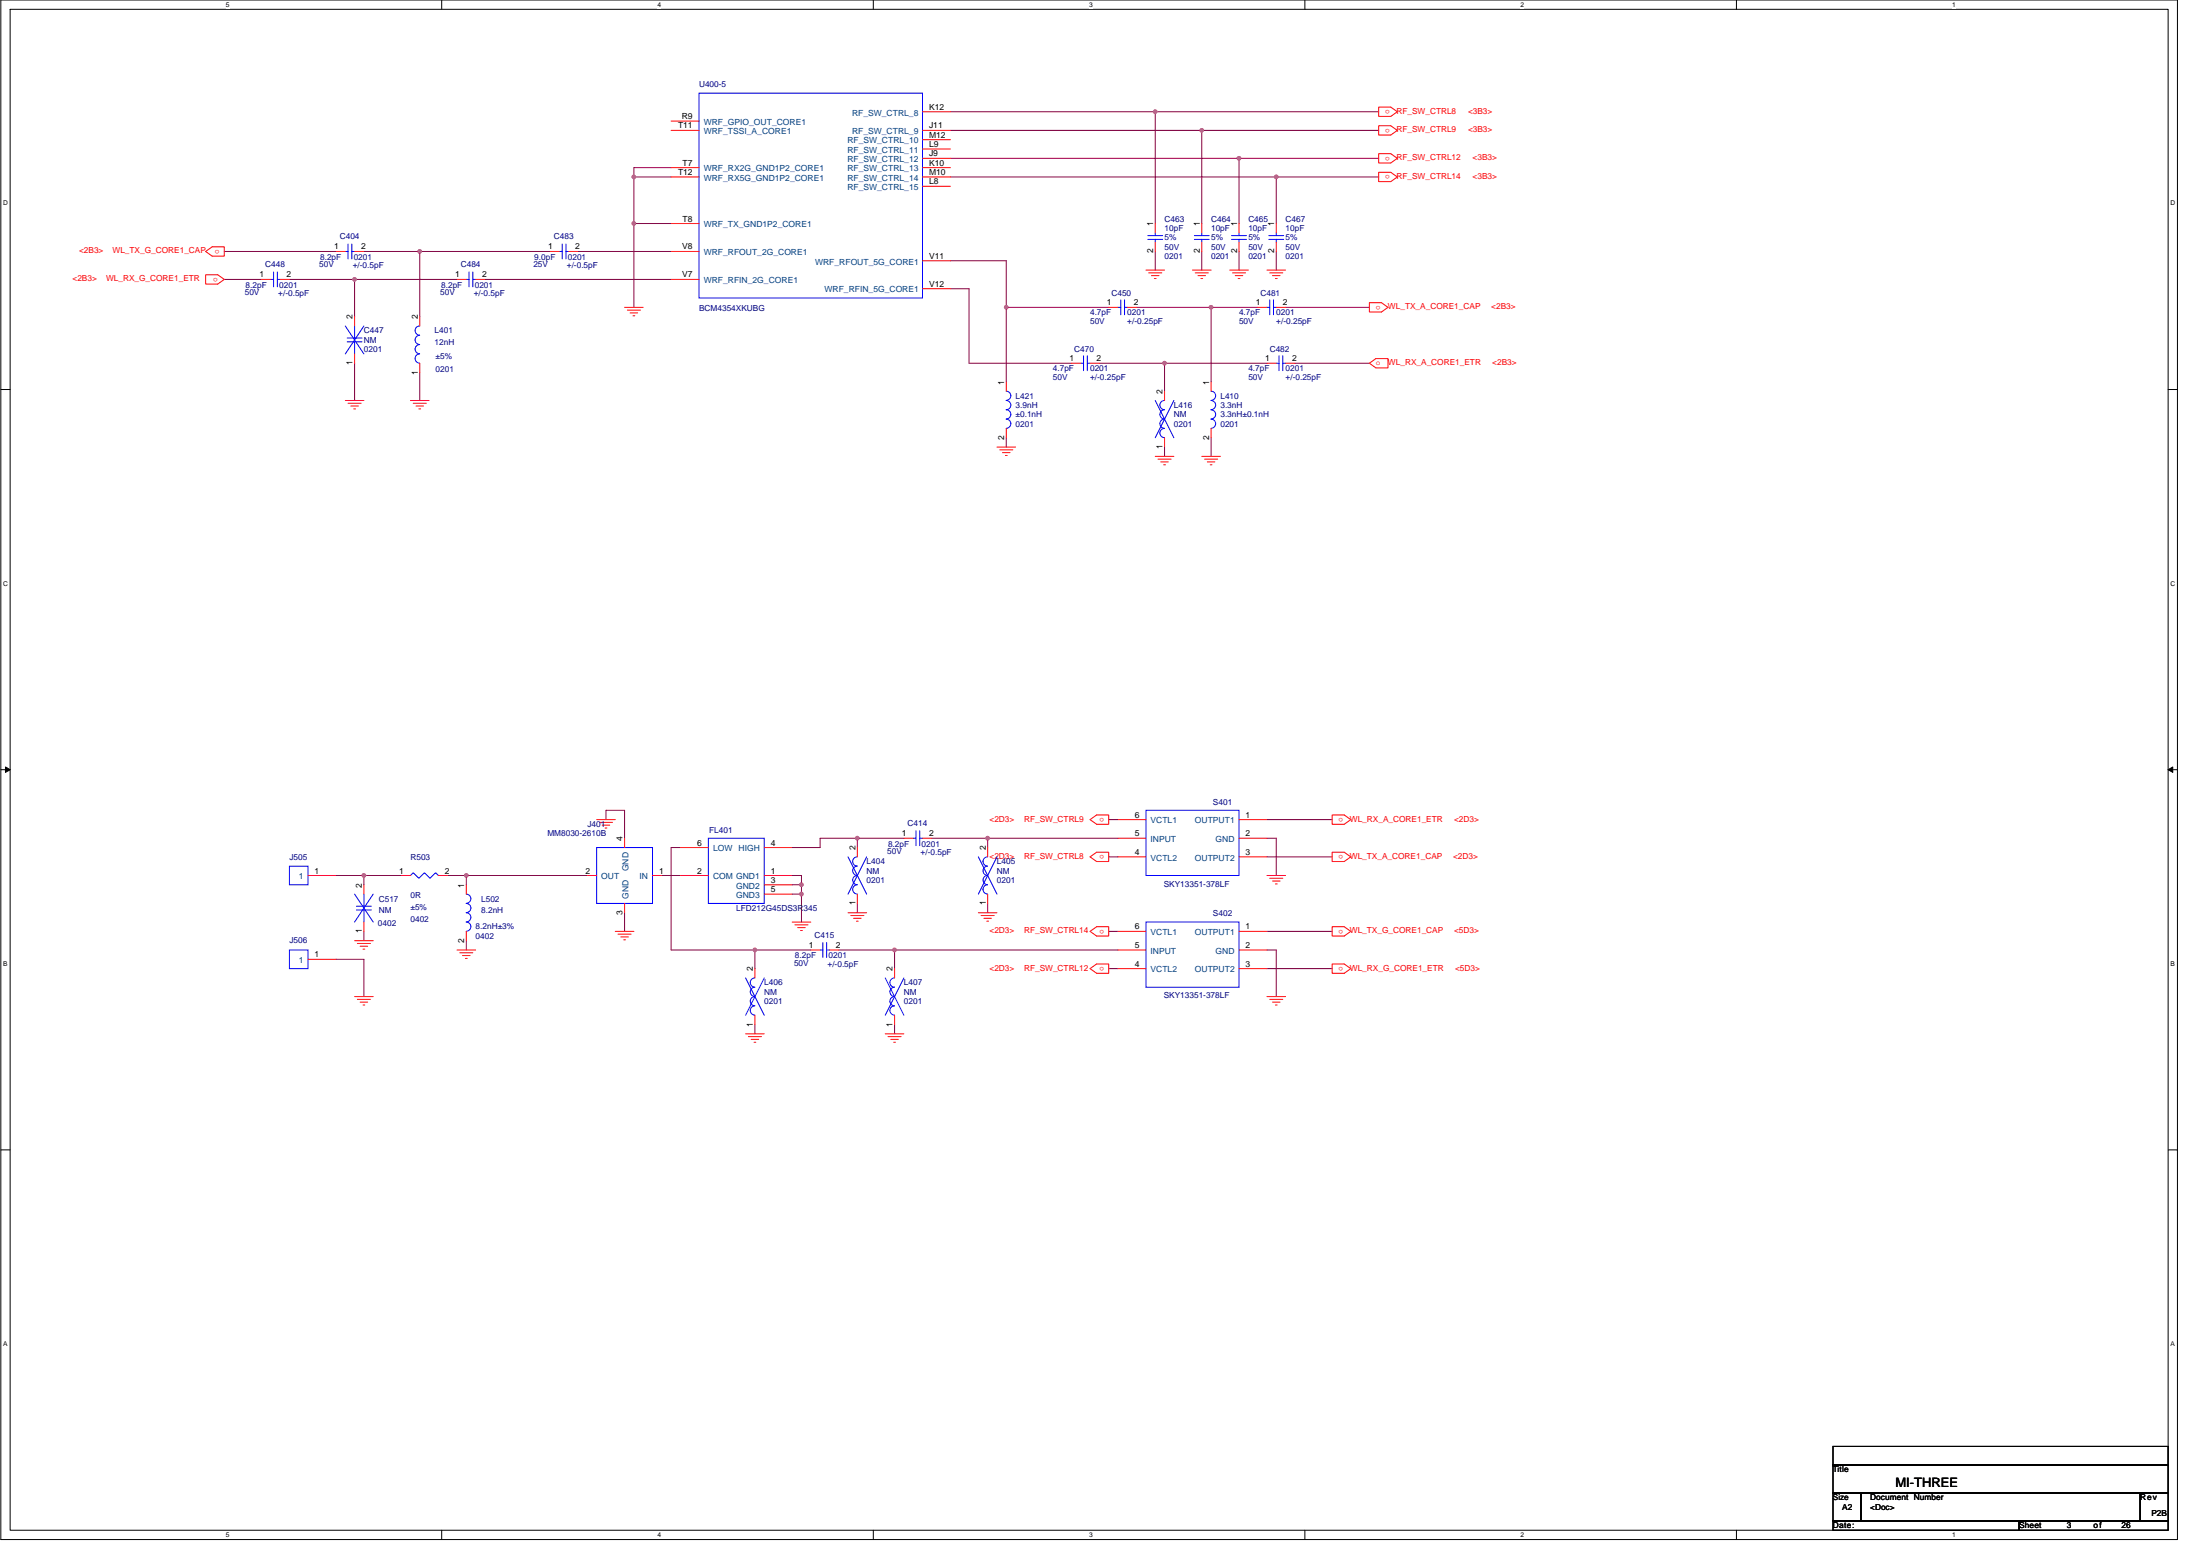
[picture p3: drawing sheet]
<svg xmlns="http://www.w3.org/2000/svg" width="420mm" height="297mm" viewBox="0 0 420 297" stroke-linecap="round" stroke-linejoin="round" font-family="sans-serif">
<path d="M.2 0h415.7v293.9h-415.7zM1.9 1.8h412.2v290.3h-412.2z" fill="none" stroke="#000" stroke-width=".19"/>
<g fill="#fff">
<path d="M43.1 .2h.7v1.4h-.7z"/>
<path d="M43.1 292.3h.7v1.4h-.7z"/>
</g>
<path d="M84.4 0v1.8M84.4 292.1v1.8" fill="none" stroke="#000" stroke-width=".19"/>
<g fill="#fff">
<path d="M125.6 .2h.7v1.4h-.7z"/>
<path d="M125.6 292.3h.7v1.4h-.7z"/>
</g>
<path d="M166.8 0v1.8M166.8 292.1v1.8" fill="none" stroke="#000" stroke-width=".19"/>
<g fill="#fff">
<path d="M208 .2h.7v1.4h-.7z"/>
<path d="M208 292.3h.7v1.4h-.7z"/>
</g>
<path d="M249.2 0v1.8M249.2 292.1v1.8" fill="none" stroke="#000" stroke-width=".19"/>
<g fill="#fff">
<path d="M290.4 .2h.7v1.4h-.7z"/>
<path d="M290.4 292.3h.7v1.4h-.7z"/>
</g>
<path d="M331.6 0v1.8M331.6 292.1v1.8" fill="none" stroke="#000" stroke-width=".19"/>
<g fill="#fff">
<path d="M372.8 .2h.7v1.4h-.7z"/>
<path d="M372.8 292.3h.7v1.4h-.7z"/>
<path d="M.6 38.1h.9v1.4h-.9z"/>
<path d="M414.5 38.1h.9v1.4h-.9z"/>
<path d="M.6 110.6h.9v1.5h-.9z"/>
<path d="M414.5 110.6h.9v1.5h-.9z"/>
</g>
<path d="M.2 74.4h1.7M414.1 74.4h1.8" fill="none" stroke="#000" stroke-width=".19"/>
<g fill="#fff">
<path d="M.6 183.2h.8v1.4h-.8z"/>
<path d="M414.5 183.2h.9v1.4h-.9z"/>
</g>
<path d="M.2 146.9h1.7M414.1 146.9h1.8" fill="none" stroke="#000" stroke-width=".19"/>
<path d="M1 146.4l.9 .5-.9 .5zM414.1 146.9l.9-.5v1z" fill="#000" stroke="#000" stroke-width=".19"/>
<g fill="#fff">
<path d="M.6 255.8h.8v1.4h-.8z"/>
<path d="M414.5 255.8h.9v1.4h-.9z"/>
</g>
<path d="M.2 219.5h1.7M414.1 219.5h1.8M350.1 276.1h64v3.6h-64zM350.1 279.7h64v5.3h-64zM350.1 285h5.3v5.3h-5.3zM350.1 290.3h35.5v1.8h-35.5zM355.4 285h53.3v5.3h-53.3zM385.6 290.3h28.5v1.8h-28.5zM408.7 285h5.4v5.3h-5.4z" fill="none" stroke="#000" stroke-width=".19"/>
<g fill="none" stroke="#800040" stroke-width=".19">
<path d="M121.1 33.8v8.9M121.1 33.8h7.1M128.2 32h-7.1v1.8M181.5 21.3h39.1M181.5 24.9h48M181.5 33.8h62.2M181.5 30.2h55.1M229.5 24.9h33.8M229.5 24.9v17.8M236.6 30.2h26.7M236.6 30.2v12.5M243.7 33.8v8.9"/>
<path d="M243.7 33.8h19.6M263.3 21.3h-42.7v21.4M42.8 53.3h7.1M42.8 48h21.4M55.3 53.3h12.4M67.7 53.3h19.6M67.7 53.3v7.2M69.5 48h10.7M80.2 48h24.9M80.2 48v12.5M92.6 53.3h35.6M110.4 48h17.8"/>
<path d="M128.2 42.7h-7.1v16M181.5 49.8h10.7v8.9M181.5 55.1h3.6v14.2h19.5M192.2 58.7h19.5M192.2 58.7v14.2M217.1 58.7h14.2M220.6 48v3.6M229.5 48v3.6M236.6 48v3.6M240.2 58.7h-8.9v14.2M243.7 48v3.6M245.5 58.7h16"/>
<path d="M67.7 69.3v7.2M80.2 71.1v5.4M210 69.3h12.4M222.4 69.3h19.6M222.4 69.3v5.4M247.3 69.3h14.2M192.2 83.6v1.7M222.4 85.3v1.8M231.3 83.6v3.5M115.7 156.5v-1.8h3.6v5.3M211.7 156.5h1.8M242 156.5h12.4"/>
<path d="M64.2 167.1h5.3M69.5 177.8v1.8M69.5 167.1v1.8M69.5 167.1h7.1M85.5 167.1h3.6M89.1 167.1h23.1M89.1 167.1v1.8M89.1 179.6v1.8M119.3 174.2v3.6M126.4 167.1h3.6M130 161.8h-1.8v19.6h16M151.3 167.1h1.8v1.8"/>
<path d="M151.3 168.9h1.8M151.3 170.7h1.8M153.1 168.9v1.8M153.1 170.7v5.3M163.7 160h-7.1v1.8h-5.3M163.7 160v1.8M163.7 172.5v1.7M163.7 160h8.9M178 160h10.6M188.6 160v1.8M188.6 172.5v1.7M188.6 160h24.9"/>
<path d="M211.7 163.6h1.8M211.7 177.8h1.8M242 163.6h12.4M242 177.8h12.4M242 160h1.7v7.1M64.2 183.1h5.3v7.1M144.2 181.4v3.5M144.2 195.6v1.8M144.2 181.4h10.6M160.2 181.4h10.6M170.8 195.6v1.8M211.7 184.9h1.8"/>
<path d="M213.5 181.4h-42.7v3.5M242 184.9h12.4M242 181.4h1.7v8.8"/>
</g>
<g fill="#f0f" stroke="#f0f" stroke-width=".19">
<circle cx="80.2" cy="48" r=".35"/>
<circle cx="192.2" cy="58.7" r=".35"/>
<circle cx="222.4" cy="69.3" r=".35"/>
<circle cx="121" cy="42.7" r=".35"/>
<circle cx="121" cy="33.8" r=".35"/>
<circle cx="67.7" cy="53.3" r=".35"/>
<circle cx="144.2" cy="181.3" r=".35"/>
<circle cx="163.7" cy="160" r=".35"/>
<circle cx="153.1" cy="168.9" r=".35"/>
<circle cx="153.1" cy="170.7" r=".35"/>
<circle cx="220.6" cy="21.3" r=".35"/>
<circle cx="229.5" cy="24.9" r=".35"/>
<circle cx="243.7" cy="33.8" r=".35"/>
<circle cx="236.6" cy="30.2" r=".35"/>
<circle cx="231.3" cy="58.7" r=".35"/>
<circle cx="170.8" cy="181.3" r=".35"/>
<circle cx="188.6" cy="160" r=".35"/>
<circle cx="89" cy="167.1" r=".35"/>
<circle cx="69.5" cy="167.1" r=".35"/>
</g>
<g fill="none" stroke="#f00" stroke-width=".19">
<path d="M128.2 23.1h5.3M128.2 24.9h5.3M128.2 32h5.3M128.2 33.8h5.3M176.2 21.3h5.3M176.2 24.9h5.3M176.2 26.7h5.3M176.2 28.4h5.3M176.2 30.2h5.3M176.2 32h5.3M176.2 33.8h5.3M176.2 35.6h5.3"/>
<path d="M263.3 20.4h2.3l1.3 .9-1.3 .9h-2.3zM263.3 24h2.3l1.3 .9-1.3 .9h-2.3zM263.3 29.3h2.3l1.3 .9-1.3 .9h-2.3zM263.3 32.9h2.3l1.3 .9-1.3 .9h-2.3zM39.3 52.5h2.3l1.2 .8-1.2 .9h-2.3zM39.3 48l1.2-.9h2.3v1.8h-2.3zM49.9 53.3h1.8M53.5 53.3h1.8M64.2 48h1.7M67.7 48h1.8M87.3 53.3h1.8M90.8 53.3h1.8"/>
<path d="M105.1 48h1.7M108.6 48h1.8M119.3 58.7h3.5M119.8 59.2h2.5M120.3 59.7h1.5M128.2 42.7h5.3M128.2 48h5.3M128.2 53.3h5.3M176.2 49.8h5.3M176.2 55.1h5.3M211.7 58.7h1.8M215.3 58.7h1.8"/>
<path d="M218.9 51.6h3.5M219.4 52.1h2.5M219.9 52.6h1.4M220.5 53.2h.3M220.6 42.7v1.7M220.6 46.2v1.8M227.7 51.6h3.6M228.3 52.1h2.5M228.8 52.6h1.4M229.4 53.2h.3M229.5 42.7v1.7M229.5 46.2v1.8"/>
<path d="M234.9 51.6h3.5M235.4 52.1h2.5M235.9 52.6h1.5M236.5 53.2h.3M236.6 42.7v1.7M236.6 46.2v1.8M240.2 58.7h1.8M242 51.6h3.5M242.5 52.1h2.5M243 52.6h1.5M243.6 53.2h.3M243.7 42.7v1.7"/>
<path d="M243.7 46.2v1.8M243.7 58.7h1.8M261.5 57.8h2.3l1.3 .9-1.3 .9h-2.3zM65.9 76.5h3.6M66.5 77h2.5M67 77.5h1.4M67.6 78.1h.3M67.7 67.6v1.7M67.7 60.5v1.7M78.4 76.5h3.5M78.9 77h2.5M79.4 77.5h1.5"/>
<path d="M80 78.1h.3M80.2 69.3v1.8M80.2 60.5v1.7M120.9 60.3h.3M192.2 72.9v1.8M204.6 69.3h1.8M208.2 69.3h1.8M222.4 74.7v1.8M231.3 72.9v1.8M242 69.3h1.7M245.5 69.3h1.8M261.5 69.3l1.3-.8h2.3v1.7h-2.3z"/>
<path d="M190.4 85.3h3.6M190.9 85.9h2.5M191.5 86.4h1.4M192 87h.4M192.2 81.8v1.8M220.6 87.1h3.6M221.2 87.7h2.5M221.7 88.2h1.4M222.2 88.7h.4M222.4 83.6v1.7M229.5 87.1h3.6M230 87.7h2.5"/>
<path d="M230.6 88.2h1.4M231.1 88.7h.4M231.3 81.8v1.8M114 156.5h3.5M114.5 157h2.5M115 157.5h1.4M115.6 158.1h.3M208.2 156.5l1.2-.9h2.3v1.8h-2.3zM213.5 156.5h5.4M236.6 156.5h5.4M254.4 155.6h2.3l1.3 .9-1.3 .9h-2.3zM58.8 167.1h5.4"/>
<path d="M67.7 179.6h3.6M69.5 176v1.8M69.5 168.9v1.8M76.6 167.1h1.8M83.7 167.1h1.8M89.1 168.9v1.8M89.1 177.8v1.8M112.2 167.1h1.8M117.5 177.8h3.6M118 178.3h2.5M118.6 178.9h1.4M119.1 179.4h.4"/>
<path d="M119.3 172.5v1.7M119.3 160v1.8M124.6 167.1h1.8M130 167.1h5.3M130 161.8h5.3M146 167.1h5.3M146 168.9h5.3M146 161.8h5.3M146 170.7h5.3M151.3 176h3.5M151.8 176.6h2.5M152.3 177.1h1.5"/>
<path d="M152.9 177.6h.3M162 174.2h3.5M162.5 174.8h2.5M163 175.3h1.5M163.6 175.9h.3M163.7 170.7v1.8M163.7 161.8v1.8M172.6 160h1.8M176.2 160h1.8M186.8 174.2h3.6M187.4 174.8h2.5M187.9 175.3h1.4"/>
<path d="M188.5 175.9h.3M188.6 170.7v1.8M188.6 161.8v1.8M208.2 163.6l1.2-.9h2.3v1.8h-2.3zM208.2 177.8l1.2-.9h2.3v1.8h-2.3zM213.5 163.6h5.4M213.5 160h5.4M213.5 177.8h5.4M236.6 163.6h5.4M236.6 160h5.4M236.6 177.8h5.4M242 167.1h3.5"/>
<path d="M242.5 167.7h2.5M243 168.2h1.5M243.6 168.7h.3M254.4 162.7h2.3l1.3 .9-1.3 .9h-2.3zM254.4 176.9h2.3l1.3 .9-1.3 .9h-2.3zM58.8 183.1h5.4M67.7 190.2h3.6M68.3 180.1h2.4M68.3 190.8h2.4M68.8 180.6h1.4M68.8 191.3h1.4M69.3 181.2h.4"/>
<path d="M69.3 191.9h.4M87.3 181.4h3.5M87.8 181.9h2.5M88.3 182.4h1.5M88.9 183h.3M142.4 197.4h3.6M142.9 197.9h2.5M143.5 198.4h1.4M144 199h.3M144.2 193.8v1.8M144.2 184.9v1.8M154.8 181.4h1.8"/>
<path d="M158.4 181.4h1.8M169.1 197.4h3.5M169.6 197.9h2.5M170.1 198.4h1.5M170.7 199h.3M170.8 193.8v1.8M170.8 184.9v1.8M208.2 184.9l1.2-.9h2.3v1.8h-2.3zM213.5 184.9h5.4M213.5 181.4h5.4M236.6 184.9h5.4M236.6 181.4h5.4"/>
<path d="M242 190.2h3.5M242.5 190.8h2.5M243 191.3h1.5M243.6 191.9h.3M254.4 184h2.3l1.3 .9-1.3 .9h-2.3z"/>
</g>
<g fill="none" stroke="#00f" stroke-width=".19">
<path d="M133.5 17.8h42.7v39.1h-42.7zM51.7 53.3h.5M52.2 51.9v2.9M53 51.9v2.9M53 53.3h.5M65.9 48h.6M66.5 46.6v2.8M67.2 46.6v2.8M67.2 48h.5M89.1 53.3h.5M89.6 51.9v2.9M90.3 51.9v2.9"/>
<path d="M90.3 53.3h.5M106.8 48h.6M107.4 46.6v2.8M108.1 46.6v2.8M108.1 48h.5M213.5 58.7h.5M214 57.3v2.8M214.8 57.3v2.8M214.8 58.7h.5M219.2 45h2.8M219.2 45.7h2.8M220.6 44.4v.6"/>
<path d="M220.6 45.7v.5M228.1 45h2.8M228.1 45.7h2.8M229.5 44.4v.6M229.5 45.7v.5M235.2 45h2.9M235.2 45.7h2.9M236.6 44.4v.6M236.6 45.7v.5M242 58.7h.5M242.3 45h2.9M242.3 45.7h2.9"/>
<path d="M242.5 57.3v2.8M243.2 57.3v2.8M243.2 58.7h.5M243.7 44.4v.6M243.7 45.7v.5M65.9 62.2l3.6 5.4M66.3 65.3h2.8M66.3 64.5h2.8M67.7 65.3v2.3M67.7 62.2v2.3M69.5 62.2l-3.6 5.4M80.1 65.8a.89 .89 0 0 0-.8 .9 .89 .89 0 0 0 .8 .9 .88 .88 0 0 0-.8 .8 .88 .88 0 0 0 .8 .9"/>
<path d="M80.1 64a.88 .88 0 0 0-.8 .9 .88 .88 0 0 0 .8 .9M80.1 62.2a.88 .88 0 0 0-.8 .9 .88 .88 0 0 0 .8 .9M192.2 74.7a.88 .88 0 0 1 .8 .9 .88 .88 0 0 1-.8 .8 .89 .89 0 0 1 .8 .9 .89 .89 0 0 1-.8 .9M192.2 78.2a.88 .88 0 0 1 .8 .9 .88 .88 0 0 1-.8 .9M206.4 69.3h.5M206.9 67.9v2.9M207.7 67.9v2.9M207.7 69.3h.5M220.6 76.5l3.6 7.1M222.4 78.2a.88 .88 0 0 0-.9 .9 .88 .88 0 0 0 .9 .9M222.4 76.5a.88 .88 0 0 0-.9 .8 .88 .88 0 0 0 .9 .9M224.2 76.5l-3.6 7.1"/>
<path d="M231.3 74.7a.88 .88 0 0 1 .9 .9 .88 .88 0 0 1-.9 .8 .89 .89 0 0 1 .9 .9 .89 .89 0 0 1-.9 .9M231.3 78.2a.88 .88 0 0 1 .9 .9 .88 .88 0 0 1-.9 .9M243.7 69.3h.6M244.3 67.9v2.9M245 67.9v2.9M245 69.3h.5M192.2 80a.88 .88 0 0 1 .8 .9 .88 .88 0 0 1-.8 .9M222.4 80a.89 .89 0 0 0-.9 .9 .89 .89 0 0 0 .9 .9 .88 .88 0 0 0-.9 .9 .88 .88 0 0 0 .9 .8M231.3 80a.88 .88 0 0 1 .9 .9 .88 .88 0 0 1-.9 .9M174.9 158.6v2.8M175.7 158.6v2.8M218.9 154.7h17.7v12.4h-17.7z"/>
<path d="M55.3 165.4h3.5v3.5h-3.5zM67.7 170.7l3.6 5.3M68.1 173.7h2.8M68.1 173h2.8M69.5 173.7v2.3M69.5 170.7v2.3M71.3 170.7l-3.6 5.3M78.4 167.1l.5-.5 1.1 1.1 1.1-1.1 1 1.1 1.1-1.1 .5 .5M89 170.7a.88 .88 0 0 1 .9 .9 .88 .88 0 0 1-.9 .8 .89 .89 0 0 1 .9 .9 .89 .89 0 0 1-.9 .9 .89 .89 0 0 1 .9 .9 .89 .89 0 0 1-.9 .9M89 176a.88 .88 0 0 1 .9 .9 .88 .88 0 0 1-.9 .9M114 161.8h10.6v10.7h-10.6zM135.3 160h10.7v12.5h-10.7z"/>
<path d="M157.2 179.9v2.9M157.9 179.9v2.9M162 163.6l3.5 7.1M163.7 168.9a.88 .88 0 0 0-.9 .9 .88 .88 0 0 0 .9 .9M163.7 163.6a.89 .89 0 0 0-.9 .9 .89 .89 0 0 0 .9 .9 .89 .89 0 0 0-.9 .8 .89 .89 0 0 0 .9 .9 .88 .88 0 0 0-.9 .9 .88 .88 0 0 0 .9 .9M165.5 163.6l-3.5 7.1M174.4 160h.5M175.7 160h.5M186.8 163.6l3.6 7.1M188.6 168.9a.88 .88 0 0 0-.9 .9 .88 .88 0 0 0 .9 .9M188.6 163.6a.89 .89 0 0 0-.9 .9 .89 .89 0 0 0 .9 .9 .89 .89 0 0 0-.9 .8 .89 .89 0 0 0 .9 .9 .88 .88 0 0 0-.9 .9 .88 .88 0 0 0 .9 .9M190.4 163.6l-3.6 7.1"/>
<path d="M218.9 176h17.7v12.5h-17.7zM55.3 181.4h3.5v3.5h-3.5zM142.4 186.7l3.6 7.1M144.2 192a.88 .88 0 0 0-.9 .9 .88 .88 0 0 0 .9 .9M144.2 190.2a.88 .88 0 0 0-.9 .9 .88 .88 0 0 0 .9 .9M144.2 186.7a.89 .89 0 0 0-.9 .9 .89 .89 0 0 0 .9 .9 .88 .88 0 0 0-.9 .8 .88 .88 0 0 0 .9 .9M146 186.7l-3.6 7.1M156.6 181.4h.6M157.9 181.4h.5M169.1 186.7l3.5 7.1M170.8 192a.88 .88 0 0 0-.8 .9 .88 .88 0 0 0 .8 .9M170.8 190.2a.88 .88 0 0 0-.8 .9 .88 .88 0 0 0 .8 .9"/>
<path d="M170.8 186.7a.89 .89 0 0 0-.8 .9 .89 .89 0 0 0 .8 .9 .88 .88 0 0 0-.8 .8 .88 .88 0 0 0 .8 .9M172.6 186.7l-3.5 7.1"/>
</g>
<text font-size="2.5" x="362" y="283.9">MI-THREE</text>
<g font-size="1.6" fill="#000080">
<text x="133.5" y="16.5">U400-5</text>
<text x="64.9" y="45.7">C404</text>
<text x="105.8" y="45.7">C483</text>
<text x="222.4" y="42.3">C463</text>
<text x="222.4" y="44.1">10pF</text>
<text x="222.4" y="47.6">50V</text>
<text x="222.4" y="45.9">5%</text>
<text x="231.3" y="42.3">C464</text>
<text x="231.3" y="44.1">10pF</text>
<text x="231.3" y="47.6">50V</text>
<text x="231.3" y="45.9">5%</text>
<text x="238.4" y="42.3">C465</text>
<text x="238.4" y="44.1">10pF</text>
<text x="238.4" y="47.6">50V</text>
<text x="238.4" y="45.9">5%</text>
<text x="245.5" y="42.3">C467</text>
<text x="245.5" y="44.1">10pF</text>
<text x="245.5" y="47.6">50V</text>
<text x="245.5" y="45.9">5%</text>
<text x="50.7" y="51">C448</text>
<text x="61" y="51">50V</text>
<text x="61.1" y="49.6">8.2pF</text>
<text x="67.4" y="51.2">+/-0.5pF</text>
<text x="67.6" y="49.6">0201</text>
<text x="88" y="51">C484</text>
<text x="101.9" y="51">25V</text>
<text x="102" y="49.6">9.0pF</text>
<text x="108.3" y="51.2">+/-0.5pF</text>
<text x="108.4" y="49.6">0201</text>
<text x="222.4" y="49.4">0201</text>
<text x="231.3" y="49.4">0201</text>
<text x="238.4" y="49.4">0201</text>
<text x="245.5" y="49.4">0201</text>
<text x="46.7" y="56.4">50V</text>
<text x="46.9" y="54.9">8.2pF</text>
<text x="53.1" y="56.5">+/-0.5pF</text>
<text x="53.3" y="54.9">0201</text>
<text x="84.1" y="56.4">50V</text>
<text x="84.3" y="54.9">8.2pF</text>
<text x="90.5" y="56.5">+/-0.5pF</text>
<text x="90.7" y="54.9">0201</text>
<text x="133.5" y="59.4">BCM4354XKUBG</text>
<text x="212.3" y="56.5">C450</text>
<text x="240.7" y="56.5">C481</text>
<text x="69.5" y="63.6">C447</text>
<text x="69.5" y="65.4">NM</text>
<text x="83" y="63.6">L401</text>
<text x="83" y="65.8">12nH</text>
<text x="208.2" y="60.1">4.7pF</text>
<text x="208.2" y="61.9">50V</text>
<text x="215.3" y="61.9">+/-0.25pF</text>
<text x="215.3" y="60.1">0201</text>
<text x="236.6" y="60.1">4.7pF</text>
<text x="236.6" y="61.9">50V</text>
<text x="243.7" y="61.9">+/-0.25pF</text>
<text x="243.7" y="60.1">0201</text>
<text x="69.5" y="67.2">0201</text>
<text x="83.2" y="68.5">±5%</text>
<text x="83.2" y="70.9">0201</text>
<text x="201.1" y="70.8">4.7pF</text>
<text x="205.2" y="67.2">C470</text>
<text x="208.2" y="70.8">0201</text>
<text x="238.4" y="70.8">4.7pF</text>
<text x="242.5" y="67.2">C482</text>
<text x="245.5" y="70.8">0201</text>
<text x="194" y="76.1">L421</text>
<text x="194" y="77.9">3.9nH</text>
<text x="201.1" y="72.5">50V</text>
<text x="208.2" y="72.5">+/-0.25pF</text>
<text x="224.2" y="77.9">L416</text>
<text x="233.1" y="76.1">L410</text>
<text x="233.1" y="77.9">3.3nH</text>
<text x="238.4" y="72.5">50V</text>
<text x="245.5" y="72.5">+/-0.25pF</text>
<text x="194" y="79.7">±0.1nH</text>
<text x="194" y="81.4">0201</text>
<text x="224.2" y="79.7">NM</text>
<text x="224.2" y="81.4">0201</text>
<text x="233.1" y="79.7">3.3nH±0.1nH</text>
<text x="233.1" y="81.4">0201</text>
<text x="231.7" y="153.6">S401</text>
<text x="104.5" y="159.7">MM8030-2610B</text>
<text x="112.2" y="157.9">J401</text>
<text x="135.5" y="158.9">FL401</text>
<text x="169.6" y="161.6">8.2pF</text>
<text x="173.3" y="157.7">C414</text>
<text x="176" y="161.6">0201</text>
<text x="55.3" y="164.1">J505</text>
<text x="78.4" y="164.1">R503</text>
<text x="165.5" y="165">L404</text>
<text x="165.5" y="166.8">NM</text>
<text x="169.4" y="163">50V</text>
<text x="175.8" y="163.2">+/-0.5pF</text>
<text x="190.4" y="165">L405</text>
<text x="190.4" y="166.8">NM</text>
<text x="72.3" y="172.1">C517</text>
<text x="78.4" y="171.4">0R</text>
<text x="78.4" y="173.7">±5%</text>
<text x="91.9" y="172.1">L502</text>
<text x="140.6" y="173.9">LFD212G45DS3R345</text>
<text x="165.5" y="168.6">0201</text>
<text x="190.4" y="168.6">0201</text>
<text x="222.2" y="169.3">SKY13351-378LF</text>
<text x="72.2" y="176.7">0402</text>
<text x="72.3" y="174.2">NM</text>
<text x="78.4" y="176">0402</text>
<text x="90.8" y="177.4">8.2nH±3%</text>
<text x="90.8" y="179.2">0402</text>
<text x="91.9" y="174.2">8.2nH</text>
<text x="155.6" y="179">C415</text>
<text x="231.7" y="174.9">S402</text>
<text x="55.3" y="180.1">J506</text>
<text x="151.6" y="184.4">50V</text>
<text x="151.8" y="182.9">8.2pF</text>
<text x="158" y="184.6">+/-0.5pF</text>
<text x="158.2" y="182.9">0201</text>
<text x="146" y="188.1">L406</text>
<text x="146" y="189.9">NM</text>
<text x="146" y="191.7">0201</text>
<text x="172.6" y="188.1">L407</text>
<text x="172.6" y="189.9">NM</text>
<text x="172.6" y="191.7">0201</text>
<text x="222.2" y="190.6">SKY13351-378LF</text>
</g>
<g font-size="1.6">
<text x="130.2" y="22.7">R9</text>
<text x="177.4" y="21">K12</text>
<text x="129.5" y="24.5">T11</text>
<text x="177.4" y="24.5">J11</text>
<text x="177.4" y="26.3">M12</text>
<text x="177.4" y="28.1">L9</text>
<text x="177.4" y="29.8">J9</text>
<text x="129.5" y="33.4">T12</text>
<text x="130.4" y="31.6">T7</text>
<text x="177.4" y="31.6">K10</text>
<text x="177.4" y="33.4">M10</text>
<text x="177.4" y="35.2">L8</text>
<text x="63.8" y="47.6">1</text>
<text x="69" y="47.6">2</text>
<text x="104.7" y="47.6">1</text>
<text x="109.9" y="47.6">2</text>
<text x="130.3" y="47.6">V8</text>
<text x="130.4" y="42.3">T8</text>
<text x="220.2" y="43.2" transform="rotate(-90 220.2 43.2)">1</text>
<text x="229.1" y="43.2" transform="rotate(-90 229.1 43.2)">1</text>
<text x="236.3" y="43.2" transform="rotate(-90 236.3 43.2)">1</text>
<text x="243.4" y="43.2" transform="rotate(-90 243.4 43.2)">1</text>
<text x="49.6" y="53">1</text>
<text x="54.7" y="53">2</text>
<text x="86.9" y="53">1</text>
<text x="92.1" y="53">2</text>
<text x="130.3" y="53">V7</text>
<text x="177.4" y="49.4">V11</text>
<text x="220.2" y="48.4" transform="rotate(-90 220.2 48.4)">2</text>
<text x="229.1" y="48.4" transform="rotate(-90 229.1 48.4)">2</text>
<text x="236.3" y="48.4" transform="rotate(-90 236.3 48.4)">2</text>
<text x="243.4" y="48.4" transform="rotate(-90 243.4 48.4)">2</text>
<text x="177.4" y="54.7">V12</text>
<text x="211.4" y="58.3">1</text>
<text x="216.5" y="58.3">2</text>
<text x="239.8" y="58.3">1</text>
<text x="245" y="58.3">2</text>
<text x="67.3" y="61" transform="rotate(-90 67.3 61)">2</text>
<text x="79.8" y="61" transform="rotate(-90 79.8 61)">2</text>
<text x="67.3" y="69.7" transform="rotate(-90 67.3 69.7)">1</text>
<text x="79.8" y="71.5" transform="rotate(-90 79.8 71.5)">1</text>
<text x="204.3" y="69">1</text>
<text x="209.4" y="69">2</text>
<text x="241.6" y="69">1</text>
<text x="246.8" y="69">2</text>
<text x="191.8" y="73.4" transform="rotate(-90 191.8 73.4)">1</text>
<text x="222" y="75.2" transform="rotate(-90 222 75.2)">2</text>
<text x="230.9" y="73.4" transform="rotate(-90 230.9 73.4)">1</text>
<text x="191.8" y="83.9" transform="rotate(-90 191.8 83.9)">2</text>
<text x="230.9" y="83.9" transform="rotate(-90 230.9 83.9)">2</text>
<text x="222" y="85.7" transform="rotate(-90 222 85.7)">1</text>
<text x="118.9" y="160.5" transform="rotate(-90 118.9 160.5)">4</text>
<text x="133.1" y="161.4">6</text>
<text x="147.2" y="161.4">4</text>
<text x="172.3" y="159.6">1</text>
<text x="177.4" y="159.6">2</text>
<text x="216.7" y="156.1">6</text>
<text x="216.7" y="159.6">5</text>
<text x="237.9" y="159.6">2</text>
<text x="237.9" y="156.1">1</text>
<text x="60.1" y="166.8">1</text>
<text x="76.3" y="166.8">1</text>
<text x="85" y="166.8">2</text>
<text x="111.8" y="166.8">2</text>
<text x="125.9" y="166.8">1</text>
<text x="133.1" y="166.8">2</text>
<text x="147.2" y="166.8">1</text>
<text x="163.4" y="162.3" transform="rotate(-90 163.4 162.3)">2</text>
<text x="188.2" y="162.3" transform="rotate(-90 188.2 162.3)">2</text>
<text x="216.7" y="163.2">4</text>
<text x="237.9" y="163.2">3</text>
<text x="69.1" y="169.4" transform="rotate(-90 69.1 169.4)">2</text>
<text x="88.7" y="169.4" transform="rotate(-90 88.7 169.4)">1</text>
<text x="147.2" y="168.5">3</text>
<text x="147.2" y="170.3">5</text>
<text x="163.4" y="172.8" transform="rotate(-90 163.4 172.8)">1</text>
<text x="188.2" y="172.8" transform="rotate(-90 188.2 172.8)">1</text>
<text x="69.1" y="178.2" transform="rotate(-90 69.1 178.2)">1</text>
<text x="88.7" y="180" transform="rotate(-90 88.7 180)">2</text>
<text x="118.9" y="174.6" transform="rotate(-90 118.9 174.6)">3</text>
<text x="216.7" y="177.4">6</text>
<text x="237.9" y="177.4">1</text>
<text x="60.1" y="182.8">1</text>
<text x="143.8" y="185.4" transform="rotate(-90 143.8 185.4)">2</text>
<text x="154.5" y="181">1</text>
<text x="159.6" y="181">2</text>
<text x="170.5" y="185.4" transform="rotate(-90 170.5 185.4)">2</text>
<text x="216.7" y="184.5">4</text>
<text x="216.7" y="181">5</text>
<text x="237.9" y="181">2</text>
<text x="237.9" y="184.5">3</text>
<text x="143.8" y="196" transform="rotate(-90 143.8 196)">1</text>
<text x="170.5" y="196" transform="rotate(-90 170.5 196)">1</text>
<text x="350.1" y="281.1">Title</text>
<text x="350.1" y="286.4">Size</text>
<text x="357.2" y="286.4">Document Number</text>
<text x="408.7" y="286.4">Rev</text>
<text x="350.1" y="291.8">Date:</text>
<text x="351.8" y="288.2">A2</text>
<text x="357.2" y="288.2">&lt;Doc&gt;</text>
<text x="385.6" y="291.8">Sheet</text>
<text x="394.7" y="291.8">3</text>
<text x="399.8" y="291.8">of</text>
<text x="405.2" y="291.8">26</text>
<text x="410.9" y="289.5">P2B</text>
</g>
<g font-size="1.6" fill="#004080">
<text x="134.4" y="23.8">WRF_GPIO_OUT_CORE1</text>
<text x="162.7" y="22.1">RF_SW_CTRL_8</text>
<text x="134.4" y="25.6">WRF_TSSI_A_CORE1</text>
<text x="161.8" y="27.4">RF_SW_CTRL_10</text>
<text x="161.8" y="29.2">RF_SW_CTRL_11</text>
<text x="162.7" y="25.6">RF_SW_CTRL_9</text>
<text x="134.4" y="32.7">WRF_RX2G_GND1P2_CORE1</text>
<text x="134.4" y="34.5">WRF_RX5G_GND1P2_CORE1</text>
<text x="161.8" y="30.9">RF_SW_CTRL_12</text>
<text x="161.8" y="32.7">RF_SW_CTRL_13</text>
<text x="161.8" y="34.5">RF_SW_CTRL_14</text>
<text x="161.8" y="36.3">RF_SW_CTRL_15</text>
<text x="134.4" y="43.4">WRF_TX_GND1P2_CORE1</text>
<text x="134.4" y="48.7">WRF_RFOUT_2G_CORE1</text>
<text x="155.7" y="50.5">WRF_RFOUT_5G_CORE1</text>
<text x="134.4" y="54.1">WRF_RFIN_2G_CORE1</text>
<text x="157.5" y="55.8">WRF_RFIN_5G_CORE1</text>
<text x="219.7" y="157.2">VCTL1</text>
<text x="219.7" y="160.7">INPUT</text>
<text x="228.2" y="157.2">OUTPUT1</text>
<text x="232.2" y="160.7">GND</text>
<text x="57.1" y="167.9">1</text>
<text x="114.8" y="167.9">OUT</text>
<text x="120" y="166.3" transform="rotate(-90 120 166.3)">GND</text>
<text x="122.1" y="167.9">IN</text>
<text x="136.2" y="167.9">COM GND1</text>
<text x="136.2" y="162.5">LOW</text>
<text x="141" y="162.5">HIGH</text>
<text x="219.7" y="164.3">VCTL2</text>
<text x="228.2" y="164.3">OUTPUT2</text>
<text x="120" y="171.6" transform="rotate(-90 120 171.6)">GND</text>
<text x="140.6" y="169.6">GND2</text>
<text x="140.6" y="171.4">GND3</text>
<text x="219.7" y="178.5">VCTL1</text>
<text x="228.2" y="178.5">OUTPUT1</text>
<text x="57.1" y="183.9">1</text>
<text x="219.7" y="185.6">VCTL2</text>
<text x="219.7" y="182.1">INPUT</text>
<text x="228.2" y="185.6">OUTPUT2</text>
<text x="232.2" y="182.1">GND</text>
</g>
<g font-size="1.6" fill="#f00">
<text x="266.7" y="21.7">RF_SW_CTRL8</text>
<text x="280.4" y="21.7">&lt;3B3&gt;</text>
<text x="266.7" y="25.3">RF_SW_CTRL9</text>
<text x="280.4" y="25.3">&lt;3B3&gt;</text>
<text x="266.7" y="30.6">RF_SW_CTRL12</text>
<text x="266.7" y="34.1">RF_SW_CTRL14</text>
<text x="281.3" y="30.6">&lt;3B3&gt;</text>
<text x="281.3" y="34.1">&lt;3B3&gt;</text>
<text x="13.9" y="53.7">&lt;2B3&gt;</text>
<text x="15.1" y="48.4">&lt;2B3&gt;</text>
<text x="20.2" y="53.7">WL_RX_G_CORE1_ETR</text>
<text x="21.5" y="48.4">WL_TX_G_CORE1_CAP</text>
<text x="265.1" y="59">WL_TX_A_CORE1_CAP</text>
<text x="284.8" y="59">&lt;2B3&gt;</text>
<text x="265.1" y="69.7">WL_RX_A_CORE1_ETR</text>
<text x="285" y="69.7">&lt;2B3&gt;</text>
<text x="189" y="156.8">&lt;2D3&gt;</text>
<text x="195.6" y="156.8">RF_SW_CTRL9</text>
<text x="257.8" y="156.8">WL_RX_A_CORE1_ETR</text>
<text x="277.7" y="156.8">&lt;2D3&gt;</text>
<text x="189" y="163.9">&lt;2D3&gt;</text>
<text x="195.6" y="163.9">RF_SW_CTRL8</text>
<text x="257.8" y="163.9">WL_TX_A_CORE1_CAP</text>
<text x="277.5" y="163.9">&lt;2D3&gt;</text>
<text x="189" y="178.2">&lt;2D3&gt;</text>
<text x="195.6" y="178.2">RF_SW_CTRL14</text>
<text x="257.8" y="178.2">WL_TX_G_CORE1_CAP</text>
<text x="277.7" y="178.2">&lt;5D3&gt;</text>
<text x="189" y="185.3">&lt;2D3&gt;</text>
<text x="195.6" y="185.3">RF_SW_CTRL12</text>
<text x="257.8" y="185.3">WL_RX_G_CORE1_ETR</text>
<text x="277.9" y="185.3">&lt;5D3&gt;</text>
</g>
<g font-size="1.5" fill="#f00">
<text x="265.4" y="21" transform="rotate(180 265.4 21)">o</text>
<text x="265.4" y="24.6" transform="rotate(180 265.4 24.6)">o</text>
<text x="265.4" y="29.9" transform="rotate(180 265.4 29.9)">o</text>
<text x="265.4" y="33.4" transform="rotate(180 265.4 33.4)">o</text>
<text x="41.9" y="47.7" transform="rotate(180 41.9 47.7)">o</text>
<text x="41.6" y="53" transform="rotate(180 41.6 53)">o</text>
<text x="263.7" y="58.3" transform="rotate(180 263.7 58.3)">o</text>
<text x="262.8" y="69.6">o</text>
<text x="210.9" y="156.1" transform="rotate(180 210.9 156.1)">o</text>
<text x="256.5" y="156.1" transform="rotate(180 256.5 156.1)">o</text>
<text x="210.9" y="163.2" transform="rotate(180 210.9 163.2)">o</text>
<text x="256.5" y="163.2" transform="rotate(180 256.5 163.2)">o</text>
<text x="210.9" y="177.5" transform="rotate(180 210.9 177.5)">o</text>
<text x="256.5" y="177.5" transform="rotate(180 256.5 177.5)">o</text>
<text x="210.9" y="184.6" transform="rotate(180 210.9 184.6)">o</text>
<text x="256.5" y="184.6" transform="rotate(180 256.5 184.6)">o</text>
</g>
<g font-size="1.3">
<text x="43.1" y="1.3">5</text>
<text x="125.6" y="1.3">4</text>
<text x="208" y="1.3">3</text>
<text x="290.4" y="1.3">2</text>
<text x="372.8" y="1.3">1</text>
<text x=".6" y="39.2">D</text>
<text x="414.5" y="39.2">D</text>
<text x=".6" y="111.8">C</text>
<text x="414.5" y="111.8">C</text>
<text x=".6" y="184.4">B</text>
<text x="414.5" y="184.4">B</text>
<text x=".6" y="256.9">A</text>
<text x="414.5" y="256.9">A</text>
<text x="43.1" y="293.5">5</text>
<text x="125.6" y="293.5">4</text>
<text x="208" y="293.5">3</text>
<text x="290.4" y="293.5">2</text>
<text x="372.8" y="293.5">1</text>
</g>
</svg>
